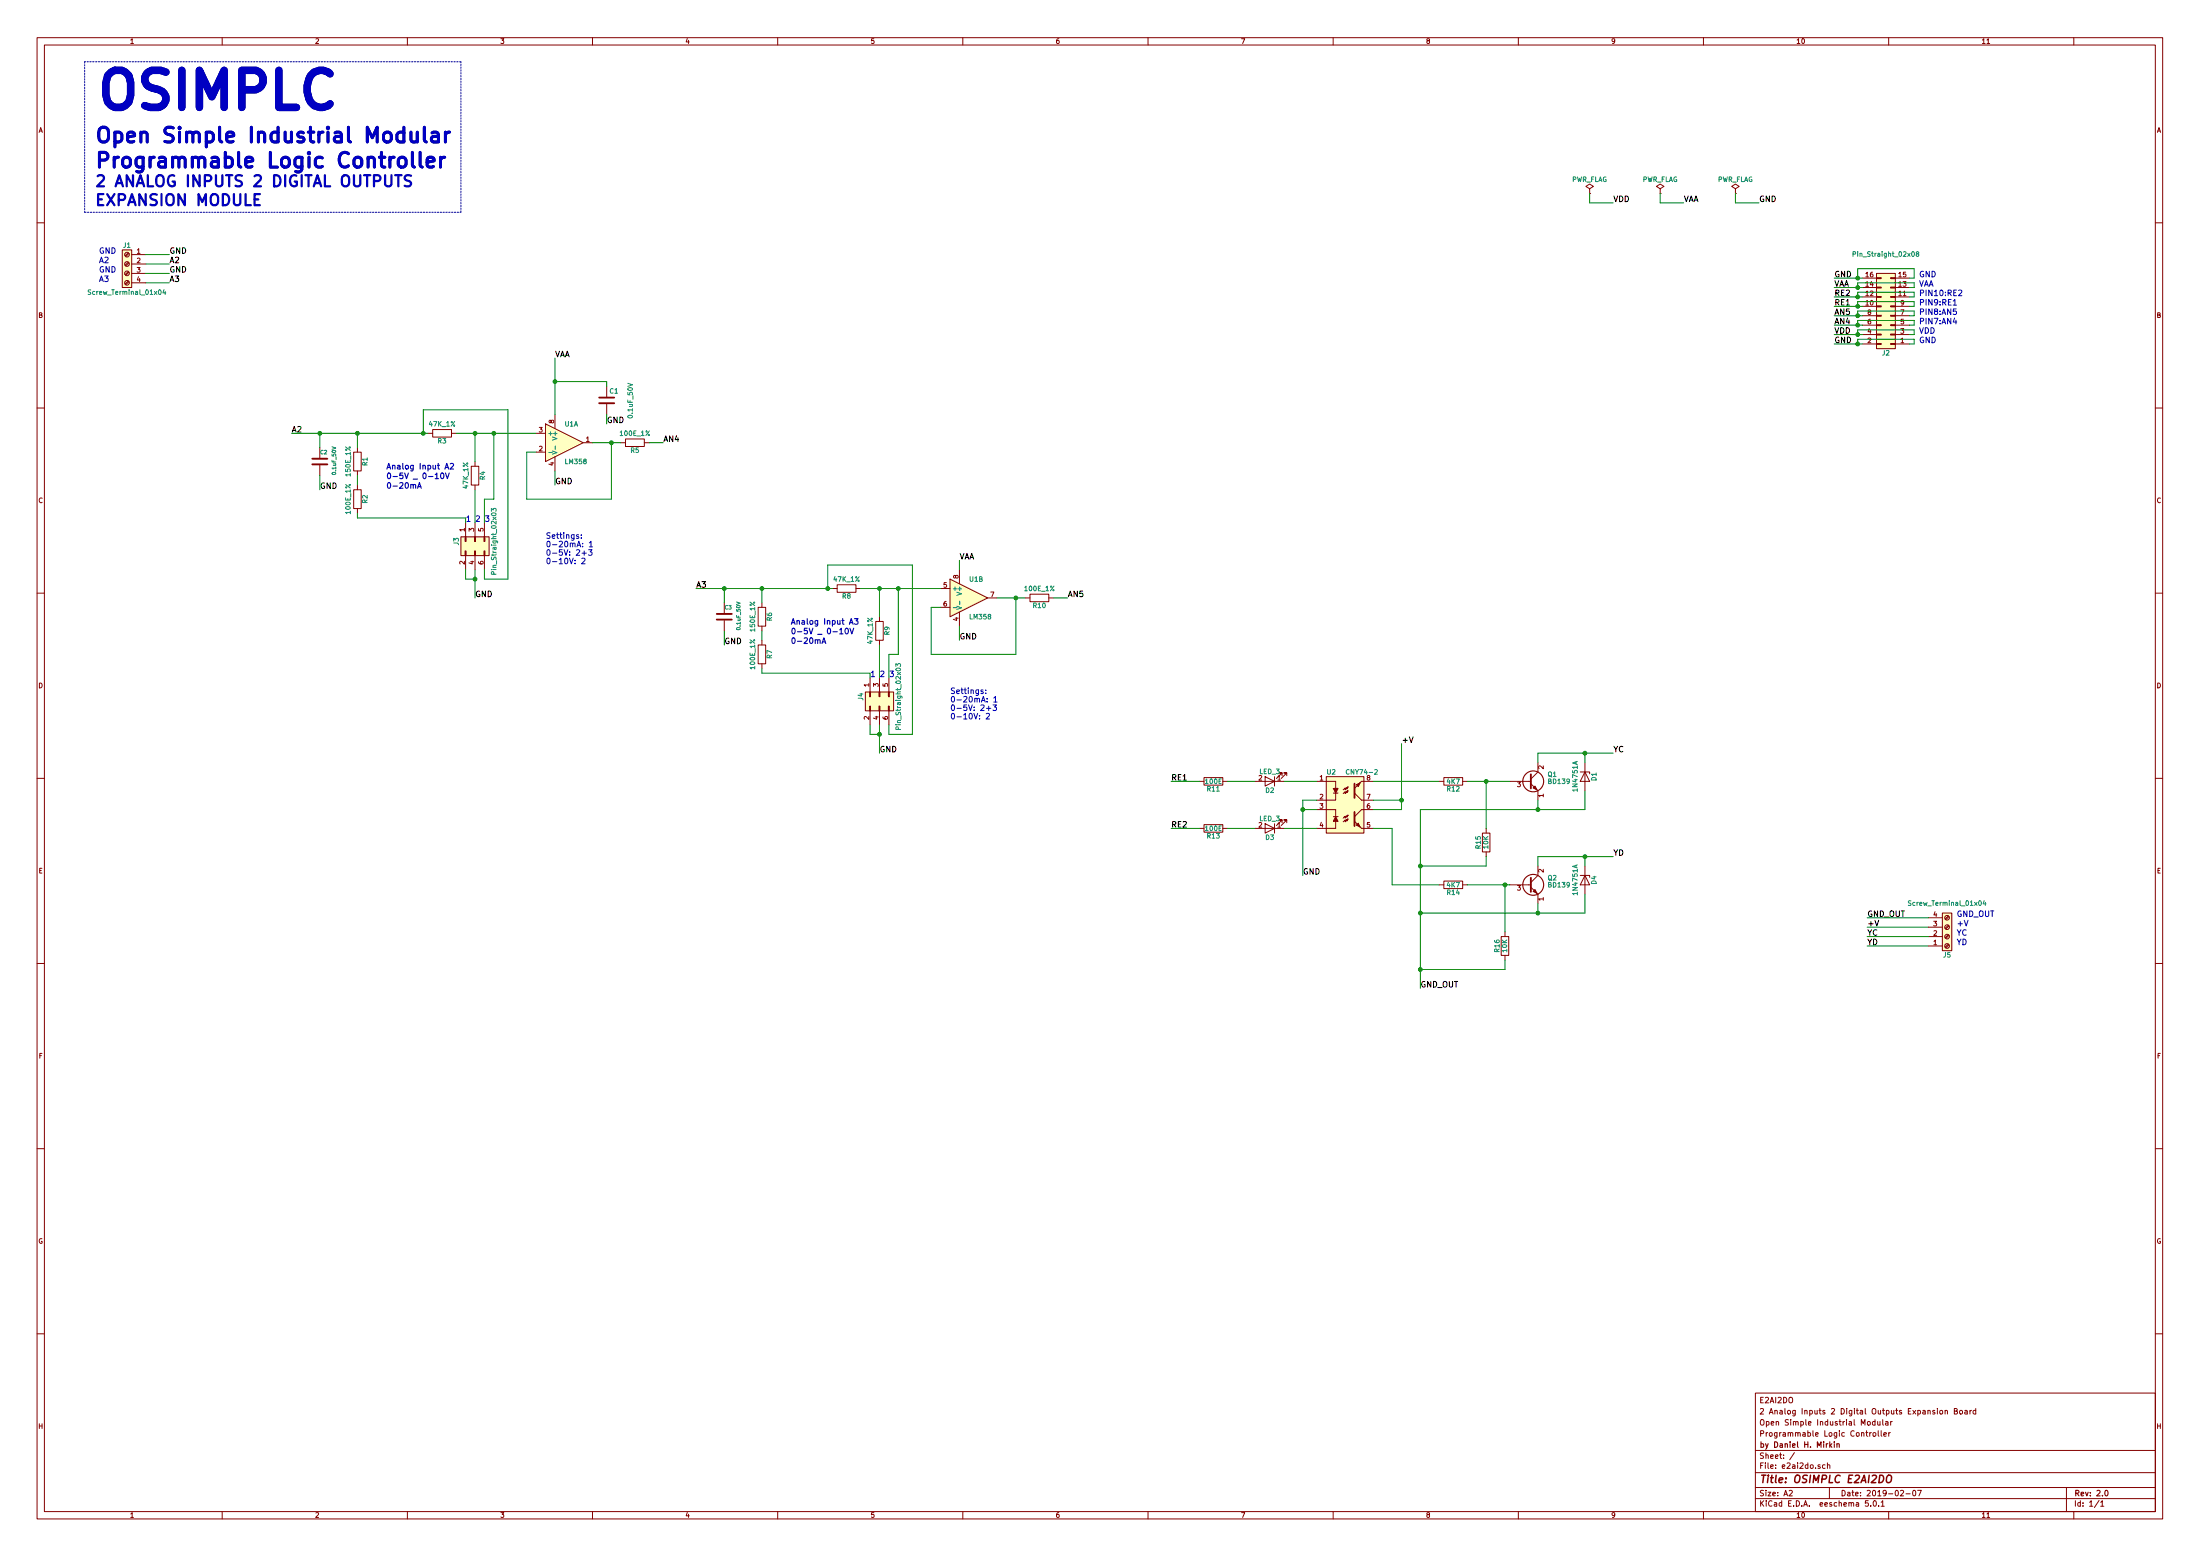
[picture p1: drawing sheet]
<svg xmlns="http://www.w3.org/2000/svg" width="594mm" height="420mm" viewBox="0 0 594 420" stroke-linecap="round" stroke-linejoin="round" font-family="sans-serif">
<g fill="none" stroke="#840000" stroke-width=".27">
<path d="M10 10.2h574v400h-574zM12 12.2h570v396h-570zM60 10.2v2M110 10.2v2M160 10.2v2M210 10.2v2M260 10.2v2M310 10.2v2M360 10.2v2M410 10.2v2M460 10.2v2M510 10.2v2"/>
<path d="M536.5 11.8h.8M560 10.2v2M429.3 51l1-.7-1-.6-1.1 .6 1.1 .7v1.2M429.3 52.2h.1M448.3 51l1-.7-1-.6-1 .6 1 .7v1.2M448.3 52.2h.1M468.6 51l1-.7-1-.6-1 .6 1 .7v1.2M468.6 52.2h.1M10 60.2h2M33 67.5h2.6v10.1h-2.6zM34.6 75.9l-.8 .8M34.6 73.3l-.8 .9"/>
<path d="M34.6 70.8l-.8 .8M34.6 68.2l-.8 .9M34.8 76l-.8 .9M34.8 73.5l-.8 .8M34.8 71l-.8 .8M34.8 68.4l-.8 .9M35.6 68.7h3.8M35.6 71.3h3.8M35.6 73.8h3.8M35.6 76.4h3.8M502.9 77.6h3.8M502.9 75.1h3.8"/>
<path d="M506.7 73.8h5.1v20.3h-5.1zM506.7 75h1.3v.2h-1.3zM506.7 77.5h1.3v.3h-1.3zM510.5 75h1.3v.2h-1.3zM510.5 77.5h1.3v.3h-1.3zM511.8 77.6h3.8M511.8 75.1h3.8M582 60.2h2M502.9 92.9h3.8M502.9 90.3h3.8M502.9 87.8h3.8M502.9 85.3h3.8"/>
<path d="M502.9 82.7h3.8M502.9 80.2h3.8M506.7 80.1h1.3v.2h-1.3zM506.7 82.6h1.3v.2h-1.3zM506.7 85.1h1.3v.3h-1.3zM506.7 87.7h1.3v.2h-1.3zM506.7 90.2h1.3v.3h-1.3zM506.7 92.8h1.3v.2h-1.3zM510.5 80.1h1.3v.2h-1.3zM510.5 82.6h1.3v.2h-1.3zM510.5 85.1h1.3v.3h-1.3zM510.5 87.7h1.3v.2h-1.3z"/>
<path d="M510.5 90.2h1.3v.3h-1.3zM510.5 92.8h1.3v.2h-1.3zM511.8 92.9h3.8M511.8 90.3h3.8M511.8 87.8h3.8M511.8 85.3h3.8M511.8 82.7h3.8M511.8 80.2h3.8M10 110.2h2M115.6 117h1.2M116.8 116h5.1v2h-5.1zM121.9 117h1.3"/>
<path d="M144.8 117h2.5M147.3 114.5l10.2 5-10.2 5.1zM149.9 111.9v3.8M157.5 119.5h2.5M163.8 104.3v2.8M163.8 109.1v2.8M167.6 119.5h1.3M168.9 118.5h5.1v2.1h-5.1zM174 119.5h1.3M582 110.2h2M86.4 120.8v2.8M86.4 125.6v2.8"/>
<path d="M95.5 122.1h2v5.1h-2zM95.5 132.2h2v5.1h-2zM96.5 120.8v1.3M96.5 127.2v1.2M96.5 131v1.2M96.5 137.3v1.3M127.3 125.9h2v5.1h-2zM128.3 124.6v1.3M128.3 131v1.2M144.8 122.1h2.5M149.9 123.4v3.8M124.5 144.9h7.6v5.1h-7.6z"/>
<path d="M125.6 144.9h.3v1.3h-.3zM125.6 148.8h.3v1.2h-.3zM125.7 141.1v3.8M125.7 150v3.8M128.1 144.9h.3v1.3h-.3zM128.1 148.8h.3v1.2h-.3zM128.3 141.1v3.8M128.3 150v3.8M130.7 144.9h.2v1.3h-.2zM130.7 148.8h.2v1.2h-.2zM130.8 141.1v3.8M130.8 150v3.8"/>
<path d="M224.8 158.9h1.3M226.1 157.9h5v2h-5zM231.1 158.9h1.3M254 158.9h2.5M256.5 156.4l10.2 5.1-10.2 5zM259.1 153.8v3.8M10 160.2h2M195.6 162.7v2.8M195.6 167.6v2.7M204.7 164h2.1v5.1h-2.1zM204.7 174.2h2.1v5h-2.1zM205.7 162.7v1.3"/>
<path d="M205.7 169.1v1.2M205.7 172.9v1.3M205.7 179.2v1.3M236.5 167.8h2v5.1h-2zM237.5 166.5v1.3M237.5 172.9v1.3M254 164h2.5M259.1 165.3v3.8M266.7 161.5h2.5M276.9 161.5h1.2M278.1 160.4h5.1v2.1h-5.1zM283.2 161.5h1.3"/>
<path d="M582 160.2h2M233.7 186.9h7.6v5h-7.6zM234.8 186.9h.3v1.2h-.3zM234.8 190.7h.3v1.2h-.3zM234.9 183v3.9M234.9 191.9v3.8M237.4 186.9h.2v1.2h-.2zM237.4 190.7h.2v1.2h-.2zM237.5 183v3.9M237.5 191.9v3.8M239.9 186.9h.3v1.2h-.3zM239.9 190.7h.3v1.2h-.3z"/>
<path d="M240 183v3.9M240 191.9v3.8M10 210.2h2M323.8 211h1.3M325.1 210h5.1v2h-5.1zM330.2 211h1.3M339.1 211h7.6M341.6 209.7l2.6 1.3-2.6 1.3zM344.2 209.7v2.6M346.2 209.5v-.8h-.8h.8l-1.5 1.5M347.5 209.5v-.8h-.8h.8l-1.6 1.5M355.6 211h5.1v1.9"/>
<path d="M355.6 218.6h5.1v1.9M358.1 209.7h10.2v15.3h-10.2zM360 214.2h1.3M360.7 214.2v1.9h-5.1M363.5 212.8l.5-.3-.2 .5zM364 212.5l-.8 .8v-.5l-.5 .5M364 213.5l-.2 .5-.3-.2 .5-.3-.8 .8v-.5l-.5 .5M365.8 214.2l1.9 1.9h3.1M367.7 211h3.1M370.8 218.6h-3.1l-1.9 1.9M388.6 211h1.3M389.9 210h5.1v2h-5.1z"/>
<path d="M395 211h1.2M407.7 211h5.7M413.4 211.6l1.9 1.9v2.6M415.3 205.9v2.5l-1.9 2M426.7 208.4h2.6v.6M428 208.4l1.3 2.6h-2.6zM428 205.9v7.6M582 210.2h2M323.8 223.7h1.3M325.1 222.7h5.1v2h-5.1zM330.2 223.7h1.3M339.1 223.7h7.6"/>
<path d="M341.6 222.4l2.6 1.3-2.6 1.3zM344.2 222.4v2.6M346.2 222.2v-.8h-.8h.8l-1.5 1.5M347.5 222.2v-.8h-.8h.8l-1.6 1.5M360 220.5h1.3M360.7 221.8v1.9h-5.1M363.5 220.4l.5-.3-.2 .5zM364 220.1l-.8 .8v-.5l-.5 .5M364 221.1l-.2 .6-.3-.3 .5-.3-.8 .8v-.5l-.5 .5M367.7 223.7h3.1M388.6 238.9h1.3M389.9 237.9h5.1v2h-5.1z"/>
<path d="M395 238.9h1.2M400.3 225h2v5h-2zM401.3 223.7v1.3M401.3 230v1.3M407.7 238.9h5.7M413.4 239.6l1.9 1.9v2.5M415.3 233.8v2.6l-1.9 1.9M426.7 236.4h2.6v.5M428 236.4l1.3 2.5h-2.6zM428 233.8v7.7M405.4 252.9h2v5.1h-2zM406.4 251.6v1.3"/>
<path d="M406.4 258v1.2M520.7 255.4h3.8M520.7 252.9h3.8M520.7 250.4h3.8M520.7 247.8h3.8M524.5 246.5h2.5v10.2h-2.5zM526.1 247.3l-.9 .8M526.1 249.9l-.9 .8M526.1 252.4l-.9 .8M526.1 254.9l-.9 .9M526.3 247.5l-.9 .8M526.3 250l-.9 .9"/>
<path d="M526.3 252.6l-.9 .8M526.3 255.1l-.9 .8M10 260.2h2M582 260.2h2M10 310.2h2M582 310.2h2M10 360.2h2M474 376.2h108v32h-108zM582 360.2h2M474 397.7h108M474 391.7h108M484.6 392.2l-1.3 2"/>
<path d="M491.5 395.6l-.4-.1-.2 .2 .1 .3 .5 .1v.3h-.6M492.8 395.6l-.4-.1-.3 .3 .1 .6h.6M493.5 395.6h.6v.9M493.5 395v1.5M504.3 384h.7v.7h-.7zM504.9 386.8v1M505.3 386.8l-.4 .3M505.8 387h.7v.7h-.7zM506.3 383.9l-.4-.1-.3 .3 .1 .6 .6 .1M506.3 383.3v1.5M507 383.8l.1 1 .6-.1M507.2 386.3v1.3l.2 .2"/>
<path d="M507.7 383.8v1M508 386.3v1.3l.2 .2M508.4 383.3v1.3l.2 .2M508.7 387.3l.7-.1-.1-.3-.4-.1-.2 .2 .1 .7h.5M509.2 383.9h.6v.9M509.8 384.2l-.7 .3 .2 .3h.5M510 386.8v1M510.5 386.8l-.5 .3M510.5 383.8v1M511 383.8l-.5 .3M523.2 380.3v.2M523.2 380.8v1"/>
<path d="M523.9 381h.6v.7h-.6zM525.2 381l.6-.1 .1 .9M525.2 380.8v1M527.7 381l.7-.1v-.4l-.7-.2v1.5h.6l.3-.5-.4-.3M529.2 381h.7v.7h-.7zM530.6 380.9h.6v.9M531.2 381.2l-.7 .3 .2 .3h.5M532 380.8v1M532.4 380.8l-.4 .3M533.5 380.9l-.4-.1-.3 .3 .1 .6 .6 .1M533.5 380.3v1.5M60 408.2v2"/>
<path d="M110 408.2v2M160 408.2v2M210 408.2v2M260 408.2v2M310 408.2v2M360 408.2v2M410 408.2v2M460 408.2v2M474 404.7h108M474 401.7h108M483.1 402.6l.6-.2 .3 .5-.9 1h.9M494 401.7v3"/>
<path d="M504.5 405.2h-.7l-.1 .7h.7l.1 .7h-.8M505.2 406.6v.1M506 405.4l.2-.2a.8 .8 0 0 1 .5 .8 .8 .8 0 0 1-.5 .7l-.4-.5zM507.3 406.6v.1M508 405.7l.4-.5v1.5M508 406.7h.8M510 408.2v2M513.2 402.6l.6-.2 .2 .5-.9 1h.9M514.7 403.4h1.1M516.6 402.6l.2-.2a.81 .81 0 0 1 .5 .8 .81 .81 0 0 1-.5 .7l-.3-.5zM517.8 402.4h1l-.6 1.5M536.5 409.7h.8"/>
<path d="M558 401.7v6.5M560 408.2v2M566.8 405.1l-1.2 2M567.3 405.7l.4-.5v1.5M567.3 406.7h.8"/>
<circle cx="34.3" cy="73.8" r=".63"/>
<circle cx="34.3" cy="68.7" r=".63"/>
<circle cx="34.3" cy="71.3" r=".63"/>
<circle cx="34.3" cy="76.4" r=".63"/>
<circle cx="525.8" cy="247.8" r=".63"/>
<circle cx="525.8" cy="255.4" r=".63"/>
<circle cx="525.8" cy="250.4" r=".63"/>
<circle cx="525.8" cy="252.9" r=".63"/>
</g>
<g fill="none" stroke="#840000" stroke-width=".3">
<path d="M494.2 390.3l.5 .5M494.7 389.8l-.6 .6M495.3 389.3v.2M495.3 389.8v1M496 390l.6-.1 .1 .9M496 389.8v1M568.5 402.6l.2-.2a.8 .8 0 0 1 .6 .8 .8 .8 0 0 1-.6 .7l-.3-.5z"/>
<circle cx="414" cy="211" r="2.82"/>
<circle cx="414" cy="238.9" r="2.82"/>
</g>
<path d="M509.6 398.6a.66 .66 0 0 1 1.1 0 1.4 1.4 0 0 1-.6 1.7l-.5-.1a1.49 1.49 0 0 1 0-1.6z" fill="none" stroke="#840000" stroke-width=".41"/>
<path d="M111 35.7v2.1l.2 .4a1.09 1.09 0 0 0 1.5-.2M112.7 35.7v2.6M114.6 34.4v3.4l.5 .5M116.7 35.9l.3-.2 1.2 .2 .2 .4v2M118.4 36.6l-1.4 .2a.79 .79 0 0 0-.5 .8 .79 .79 0 0 0 .5 .7l1.4-.1M120.3 35.7v2.6M121.4 35.7a1.05 1.05 0 0 0-1.1 .7M111.4 41.1v3.5l.1 .3 .4 .2M113.4 41.1v3.5l.6 .5M115.3 43.8l1.9-.4-.2-.7-1.1-.2-.6 .5v1.6l.2 .3 .4 .2 1.1-.2M118.9 42.5v2.6M120.1 42.5a1.05 1.05 0 0 0-1.2 .7" fill="none" stroke="#0000c2" stroke-width=".79"/>
<path d="M161.8 108.9h4.1M161.8 107.4h4.1M84.3 125.4h4.1M84.3 123.9h4.1M193.5 167.3h4.1M193.5 165.8h4.1M365.8 219.2v3.9M365.8 211.6v3.8" fill="none" stroke="#840000" stroke-width=".51"/>
<g fill="none" stroke="#0000c2" stroke-width=".3">
<path d="M112.8 131.8l.5-1.5 .5 1.5M112.9 131.4h.7M117.5 128.2l.5-.5v1.6M117.5 129.3h.9M119.1 127.9l.3-.2a.81 .81 0 0 1 .5 .8 .81 .81 0 0 1-.5 .8l-.4-.6zM120.1 126.7l.5-1.6 .6 1.6M120.3 127.7l.5 1.6 .5-1.6M121.6 125.3l.6-.2 .3 .5-1 1.1h1M222 173.8l.5-1.6 .5 1.6M222.1 173.3h.7M226.7 170.1l.5-.5v1.6M226.7 171.2h.9"/>
<path d="M228.3 169.8l.3-.2a.81 .81 0 0 1 .5 .8 .81 .81 0 0 1-.5 .8l-.4-.6zM229.4 168.6l.5-1.6 .5 1.6M229.5 169.6l.5 1.6 .5-1.6M230.7 167h1l-.5 .6 .4 .2v.6l-.2 .2-.7-.2"/>
</g>
<g fill="none" stroke="#0000c2" stroke-width=".27">
<path d="M528.9 78.5l.6-.2 .3 .5-1 1h1M527.4 82.4h.9M527.8 85.9l-.4 1.1h1M528.2 83.4h-.7l-.1 .7 .8-.1v.8l-.2 .1-.6-.1M156.2 144.4h-.3l-.2 .2v.2l.5 .1v.4h-.5M157 145.2v.2M157 144.4v.2M157.1 150.8l.6-.1 .3 .4-1 1.1h1M157.2 149.4h1.1M157.8 148.8v1.2M158.9 148.4h1l-.5 .6 .4 .1v.7l-.2 .2-.7-.2M159.1 146.6l.5-.5v1.6"/>
<path d="M159.1 147.7h.9M265.5 186.4l-.4-.1-.2 .2v.2l.6 .2v.3h-.6M266.2 187.1v.2M266.2 186.4v.1M266.3 192.8l.6-.2 .3 .5-.9 1h.9M266.4 191.3h1.2M267 190.7v1.2M268.1 190.3h1l-.5 .6 .4 .2v.6l-.2 .2-.7-.2M268.4 188.5l.4-.4v1.5M268.4 189.6h.8"/>
</g>
<path d="M107.6 47.3v3M111 47.5l-1.1-.2a.72 .72 0 0 0-.6 .7 .72 .72 0 0 0 .6 .7 1.01 1.01 0 0 1 1.1 1l-.6 .6-1.1-.1" fill="none" stroke="#0000c2" stroke-width=".61"/>
<g fill="#ffffc2" stroke="#ffffc2" stroke-width=".27">
<path d="M124.5 144.9h7.6v5.1h-7.6z"/>
<path d="M233.7 186.9h7.6v5h-7.6z"/>
<path d="M506.7 73.8h5.1v20.3h-5.1z"/>
<path d="M147.3 114.5l10.2 5-10.2 5.1z"/>
<path d="M256.5 156.4l10.2 5.1-10.2 5z"/>
<path d="M33 67.5h2.6v10.1h-2.6z"/>
<path d="M524.5 246.5h2.5v10.2h-2.5z"/>
<path d="M358.1 209.7h10.2v15.3h-10.2z"/>
</g>
<g fill="none" stroke="#008484" stroke-width=".27">
<path d="M24.5 78.3h-.6v.4a.5 .5 0 0 1 .4 .2 .5 .5 0 0 1 .1 .6h-.6M44.3 78.2l-.3 .9h.8M44.6 78.7v.8M500.4 68.6h.6v-.5l-.6-.1v1.2M517.7 68.5l-.3-.3 .5-.2 .3 .2-.1 .2-.7 .3 .3 .5 .5-.2-.3-.5M132.7 138.1v-.8l.5 .4 .1-.3 .4-.1 .3 .2-.2 .6M148.2 122.2h1M149.1 121.8l1.3 .4-1.3 .4M149.9 120.4v1M133.3 155.1l-.1-.7h-.4l-.1 .7h1.3M241.9 180v-.8l.5 .4 .1-.3 .5-.1 .2 .2-.1 .6M257.4 164.1h1"/>
<path d="M258.4 163.7l1.2 .4-1.2 .5M259.2 162.3v1M242.6 197l-.1-.7h-.5l-.1 .7h1.3M364.3 207.9a.56 .56 0 0 0-.8 .5 .56 .56 0 0 0 .8 .5M371.2 207.9l.5-.1 .2 .3-.8 1h.8M516 243.3h-.6v.4a.5 .5 0 0 1 .5 .2 .5 .5 0 0 1 0 .5h-.6M535.8 243.2l-.3 .9h.8M536.1 243.7v.8"/>
</g>
<g fill="#840000" stroke="#840000" stroke-width=".27">
<path d="M365.8 221.8l1.9 1.9z"/>
<path d="M367.7 211l-1.9 1.9z"/>
<path d="M360.7 220.5l.6 1.3h-1.3z"/>
<path d="M360 212.9h1.3l-.6 1.3z"/>
<path d="M366.3 222.8l.5-.5 .5 1z"/>
<path d="M366.3 211.9l1-.5-.5 1z"/>
<path d="M414 212.8l.5-.5 .5 1z"/>
<path d="M414 240.7l.5-.5 .5 1z"/>
</g>
<g fill="#840000" stroke="#840000" stroke-width=".51">
<path d="M413.4 209.1v3.8z"/>
<path d="M413.4 237v3.8z"/>
</g>
<path d="M22.9 16.7v40.6M124.5 16.7h-101.6M22.9 57.3h101.6M124.5 57.3v-40.6" fill="none" stroke="#0000c2" stroke-width=".27" stroke-dasharray=".4 .4"/>
<g fill="none" stroke="#008400" stroke-width=".27">
<path d="M429.3 52.2v2.6h6.3M448.3 52.2v2.6h6.4M468.6 52.2v2.6h6.4M39.4 76.4h6.3M39.4 68.7h6.3M39.4 71.3h6.3M39.4 73.8h6.3M495.3 77.6h7.6M495.3 75.1h7.6M501.6 75.1v-2.5h15.3v2.5h-1.3M501.6 77.6v-1.2h15.3v1.2h-1.3M149.9 96.7v15.2"/>
<path d="M495.3 92.9h7.6M495.3 90.3h7.6M495.3 87.8h7.6M495.3 85.3h7.6M495.3 82.7h7.6M495.3 80.2h7.6M501.6 92.9v-1.3h15.3v1.3h-1.3M501.6 80.2v-1.3h15.3v1.3h-1.3M501.6 82.7v-1.3h15.3v1.3h-1.3M501.6 85.3v-1.3h15.3v1.3h-1.3M501.6 87.8v-1.3h15.3v1.3h-1.3M501.6 90.3v-1.2h15.3v1.2h-1.3"/>
<path d="M78.7 117h36.9M86.4 117v3.8M96.5 117v3.8M114.3 117v-6.3h22.9v45.7h-6.4v-2.6M123.2 117h21.6M128.3 117v7.6M133.3 117v17.8h-2.5v6.3M149.9 103h13.9v1.3M160 119.5h7.6M165.1 119.5v15.3h-22.9v-12.7h2.6M175.3 119.5h3.8M86.4 128.4v3.8"/>
<path d="M96.5 128.4v2.6M96.5 138.6v1.3h29.2M128.3 132.2v8.9M149.9 127.2v3.8M125.7 153.8v2.6h2.6M128.3 153.8v7.7M188 158.9h36.8M195.6 158.9v3.8M205.7 158.9v3.8M223.5 158.9v-6.3h22.9v45.7h-6.4v-2.6M232.4 158.9h21.6M237.5 158.9v7.6"/>
<path d="M242.6 158.9v17.8h-2.6v6.3M259.1 151.3v2.5M195.6 170.3v3.9M205.7 170.3v2.6M237.5 174.2v8.8M259.1 169.1v3.8M269.2 161.5h7.7M274.3 161.5v15.2h-22.8v-12.7h2.5M284.5 161.5h3.8M205.7 180.5v1.3h29.2M234.9 195.7v2.6h2.6M237.5 195.7v7.7"/>
<path d="M316.2 211h7.6M331.5 211h7.6M346.7 211h8.9M351.8 218.6h3.8M355.6 216.1h-3.8v20.3M370.8 211h17.8M370.8 216.1h7.7M378.5 200.8v17.8h-7.7M396.2 211h11.5M401.3 211v12.7M415.3 216.1v2.5M428 213.5v5.1h-44.5v48.3"/>
<path d="M428 203.4v2.5M435.6 203.4h-20.3v2.5M316.2 223.7h7.6M331.5 223.7h7.6M346.7 223.7h8.9M370.8 223.7h5.1v15.2h12.7M396.2 238.9h11.5M401.3 231.3v2.5h-17.8M406.4 238.9v12.7M428 231.3v2.5M435.6 231.3h-20.3v2.5M406.4 259.2v2.6h-22.9"/>
<path d="M415.3 244v2.5M428 241.5v5h-44.5M504.2 247.8h16.5M504.2 250.4h16.5M504.2 252.9h16.5M504.2 255.4h16.5"/>
</g>
<g fill="#008400" stroke="#008400" stroke-width=".27">
<circle cx="165.1" cy="119.5" r=".51"/>
<circle cx="86.4" cy="117" r=".51"/>
<circle cx="96.5" cy="117" r=".51"/>
<circle cx="128.3" cy="117" r=".51"/>
<circle cx="114.3" cy="117" r=".51"/>
<circle cx="133.3" cy="117" r=".51"/>
<circle cx="128.3" cy="156.4" r=".51"/>
<circle cx="149.9" cy="103" r=".51"/>
<circle cx="274.3" cy="161.5" r=".51"/>
<circle cx="195.6" cy="158.9" r=".51"/>
<circle cx="205.7" cy="158.9" r=".51"/>
<circle cx="237.5" cy="158.9" r=".51"/>
<circle cx="223.5" cy="158.9" r=".51"/>
<circle cx="242.6" cy="158.9" r=".51"/>
<circle cx="237.5" cy="198.3" r=".51"/>
<circle cx="501.6" cy="75.1" r=".51"/>
<circle cx="501.6" cy="77.6" r=".51"/>
<circle cx="501.6" cy="80.2" r=".51"/>
<circle cx="501.6" cy="82.7" r=".51"/>
<circle cx="501.6" cy="85.3" r=".51"/>
<circle cx="501.6" cy="87.8" r=".51"/>
<circle cx="501.6" cy="90.3" r=".51"/>
<circle cx="501.6" cy="92.9" r=".51"/>
<circle cx="351.8" cy="218.6" r=".51"/>
<circle cx="428" cy="203.4" r=".51"/>
<circle cx="428" cy="231.3" r=".51"/>
<circle cx="415.3" cy="218.6" r=".51"/>
<circle cx="415.3" cy="246.5" r=".51"/>
<circle cx="383.5" cy="246.5" r=".51"/>
<circle cx="378.5" cy="216.1" r=".51"/>
<circle cx="401.3" cy="211" r=".51"/>
<circle cx="383.5" cy="233.8" r=".51"/>
<circle cx="406.4" cy="238.9" r=".51"/>
<circle cx="383.5" cy="261.8" r=".51"/>
</g>
<text font-size="13.9" fill="#0000c2" x="25.4" y="29.5">OSIMPLC</text>
<g font-size="5.6" fill="#0000c2">
<text x="25.4" y="38.5">Open Simple Industrial Modular</text>
<text x="25.4" y="45.3">Programmable Logic Controller</text>
</g>
<g font-size="4.2" fill="#0000c2">
<text x="25.4" y="50.5">2 ANALOG INPUTS 2 DIGITAL OUTPUTS</text>
<text x="25.4" y="55.6">EXPANSION MODULE</text>
</g>
<text font-size="2.8" fill="#840000" x="475" y="400.4">Title: OSIMPLC E2AI2DO</text>
<g font-size="2.1">
<text x="435.6" y="54.5">VDD</text>
<text x="454.7" y="54.5">VAA</text>
<text x="475" y="54.5">GND</text>
<text x="45.7" y="71">A2</text>
<text x="45.7" y="68.5">GND</text>
<text x="45.7" y="76.1">A3</text>
<text x="45.7" y="73.6">GND</text>
<text x="495.3" y="77.4">VAA</text>
<text x="495.3" y="74.8">GND</text>
<text x="495.3" y="82.5">RE1</text>
<text x="495.3" y="79.9">RE2</text>
<text x="495.3" y="87.5">AN4</text>
<text x="495.3" y="85">AN5</text>
<text x="495.3" y="90.1">VDD</text>
<text x="495.3" y="92.6">GND</text>
<text x="149.9" y="96.4">VAA</text>
<text x="78.7" y="116.8">A2</text>
<text x="179.1" y="119.3">AN4</text>
<text x="86.4" y="132">GND</text>
<text x="149.9" y="130.7">GND</text>
<text x="259.1" y="151">VAA</text>
<text x="128.3" y="161.2">GND</text>
<text x="188" y="158.7">A3</text>
<text x="288.3" y="161.2">AN5</text>
<text x="195.6" y="173.9">GND</text>
<text x="259.1" y="172.6">GND</text>
<text x="237.5" y="203.1">GND</text>
<text x="378.5" y="200.6">+V</text>
<text x="435.6" y="203.1">YC</text>
<text x="316.2" y="210.7">RE1</text>
<text x="316.2" y="223.4">RE2</text>
<text x="435.6" y="231.1">YD</text>
<text x="351.8" y="236.1">GND</text>
<text x="504.2" y="247.6">GND_OUT</text>
<text x="504.2" y="250.1">+V</text>
<text x="504.2" y="252.6">YC</text>
<text x="504.2" y="255.2">YD</text>
<text x="383.5" y="266.6">GND_OUT</text>
</g>
<g font-size="2.1" fill="#0000c2">
<text x="26.7" y="68.5">GND</text>
<text x="26.7" y="71">A2</text>
<text x="26.7" y="73.6">GND</text>
<text x="26.7" y="76.1">A3</text>
<text x="518.2" y="74.8">GND</text>
<text x="518.2" y="77.4">VAA</text>
<text x="518.2" y="82.5">PIN9:RE1</text>
<text x="518.2" y="79.9">PIN10:RE2</text>
<text x="518.2" y="87.5">PIN7:AN4</text>
<text x="518.2" y="85">PIN8:AN5</text>
<text x="518.2" y="92.6">GND</text>
<text x="518.2" y="90.1">VDD</text>
<text x="104.1" y="126.7">Analog Input A2</text>
<text x="104.1" y="129.3">0-5V _ 0-10V</text>
<text x="104.1" y="131.9">0-20mA</text>
<text x="128.3" y="140.9">2</text>
<text x="130.8" y="140.9">3</text>
<text x="147.3" y="145.5">Settings:</text>
<text x="147.3" y="147.7">0-20mA: 1</text>
<text x="147.3" y="150">0-5V: 2+3</text>
<text x="147.3" y="152.3">0-10V: 2</text>
<text x="213.4" y="168.6">Analog Input A3</text>
<text x="213.4" y="171.2">0-5V _ 0-10V</text>
<text x="213.4" y="173.8">0-20mA</text>
<text x="237.5" y="182.8">2</text>
<text x="240" y="182.8">3</text>
<text x="256.5" y="187.4">Settings:</text>
<text x="256.5" y="189.7">0-20mA: 1</text>
<text x="256.5" y="191.9">0-5V: 2+3</text>
<text x="256.5" y="194.2">0-10V: 2</text>
<text x="528.3" y="247.6">GND_OUT</text>
<text x="528.3" y="250.1">+V</text>
<text x="528.3" y="252.6">YC</text>
<text x="528.3" y="255.2">YD</text>
</g>
<g font-size="2.1" fill="#008400">
<text x="163.8" y="114.2">GND</text>
<text x="125.7" y="140.9">1</text>
<text x="234.9" y="182.8">1</text>
</g>
<g font-size="2.1" fill="#840000">
<text x="475" y="381.9">2 Analog Inputs 2 Digital Outputs Expansion Board</text>
<text x="475" y="378.9">E2AI2DO</text>
<text x="475" y="387.9">Programmable Logic Controller</text>
<text x="475" y="384.9">Open Simple Industrial Modular</text>
<text x="475" y="393.9">Sheet: /</text>
<text x="475" y="390.9">by Daniel H. Mirkin</text>
<text x="475" y="396.6">File: e2ai2do.sch</text>
<text x="475" y="406.8">KiCad E.D.A. eeschema 5.0.1</text>
<text x="475" y="404">Size: A2</text>
<text x="497" y="404">Date: 2019-02-07</text>
<text x="560" y="404">Rev: 2.0</text>
<text x="560" y="406.8">Id: 1/1</text>
</g>
<g font-size="1.8" fill="#840000">
<text x="35" y="11.8">1</text>
<text x="85" y="11.8">2</text>
<text x="135" y="11.8">3</text>
<text x="185" y="11.8">4</text>
<text x="235" y="11.8">5</text>
<text x="285" y="11.8">6</text>
<text x="335" y="11.8">7</text>
<text x="385" y="11.8">8</text>
<text x="435" y="11.8">9</text>
<text x="485" y="11.8">10</text>
<text x="535" y="11.8">11</text>
<text x="10.4" y="35.8">A</text>
<text x="582.4" y="35.8">A</text>
<text x="37" y="68.5">1</text>
<text x="37" y="71">2</text>
<text x="37" y="73.6">3</text>
<text x="37" y="76.1">4</text>
<text x="503.9" y="77.4">14</text>
<text x="503.9" y="74.8">16</text>
<text x="512.7" y="77.4">13</text>
<text x="512.7" y="74.8">15</text>
<text x="503.9" y="82.5">10</text>
<text x="503.9" y="79.9">12</text>
<text x="512.7" y="79.9">11</text>
<text x="513.2" y="82.5">9</text>
<text x="10.4" y="85.8">B</text>
<text x="504.3" y="87.5">6</text>
<text x="504.3" y="85">8</text>
<text x="513.2" y="87.5">5</text>
<text x="513.2" y="85">7</text>
<text x="582.4" y="85.8">B</text>
<text x="504.3" y="92.6">2</text>
<text x="504.3" y="90.1">4</text>
<text x="513.2" y="92.6">1</text>
<text x="513.2" y="90.1">3</text>
<text x="145.6" y="116.8">3</text>
<text x="149.6" y="114.3" transform="rotate(-90 149.6 114.3)">8</text>
<text x="158.3" y="119.3">1</text>
<text x="145.6" y="121.8">2</text>
<text x="149.6" y="125.7" transform="rotate(-90 149.6 125.7)">4</text>
<text x="10.4" y="135.8">C</text>
<text x="582.4" y="135.8">C</text>
<text x="125.5" y="143.5" transform="rotate(-90 125.5 143.5)">1</text>
<text x="128" y="143.5" transform="rotate(-90 128 143.5)">3</text>
<text x="130.6" y="143.5" transform="rotate(-90 130.6 143.5)">5</text>
<text x="125.5" y="152.4" transform="rotate(-90 125.5 152.4)">2</text>
<text x="128" y="152.4" transform="rotate(-90 128 152.4)">4</text>
<text x="130.6" y="152.4" transform="rotate(-90 130.6 152.4)">6</text>
<text x="254.8" y="158.7">5</text>
<text x="258.8" y="156.2" transform="rotate(-90 258.8 156.2)">8</text>
<text x="267.5" y="161.2">7</text>
<text x="254.8" y="163.7">6</text>
<text x="258.8" y="167.7" transform="rotate(-90 258.8 167.7)">4</text>
<text x="10.4" y="185.8">D</text>
<text x="234.7" y="185.4" transform="rotate(-90 234.7 185.4)">1</text>
<text x="237.2" y="185.4" transform="rotate(-90 237.2 185.4)">3</text>
<text x="239.8" y="185.4" transform="rotate(-90 239.8 185.4)">5</text>
<text x="582.4" y="185.8">D</text>
<text x="234.7" y="194.3" transform="rotate(-90 234.7 194.3)">2</text>
<text x="237.2" y="194.3" transform="rotate(-90 237.2 194.3)">4</text>
<text x="239.8" y="194.3" transform="rotate(-90 239.8 194.3)">6</text>
<text x="416.8" y="207.7" transform="rotate(-90 416.8 207.7)">2</text>
<text x="339.9" y="210.7">2</text>
<text x="345" y="210.7">1</text>
<text x="356.4" y="210.7">1</text>
<text x="356.4" y="215.8">2</text>
<text x="369.1" y="215.8">7</text>
<text x="369.1" y="210.7">8</text>
<text x="409.7" y="212.5">3</text>
<text x="416.8" y="215.3" transform="rotate(-90 416.8 215.3)">1</text>
<text x="356.4" y="218.4">3</text>
<text x="369.1" y="218.4">6</text>
<text x="339.9" y="223.4">2</text>
<text x="345" y="223.4">1</text>
<text x="356.4" y="223.4">4</text>
<text x="369.1" y="223.4">5</text>
<text x="10.4" y="235.8">E</text>
<text x="416.8" y="235.6" transform="rotate(-90 416.8 235.6)">2</text>
<text x="582.4" y="235.8">E</text>
<text x="409.7" y="240.5">3</text>
<text x="416.8" y="243.2" transform="rotate(-90 416.8 243.2)">1</text>
<text x="522.1" y="250.1">3</text>
<text x="522.1" y="247.6">4</text>
<text x="522.1" y="255.2">1</text>
<text x="522.1" y="252.6">2</text>
<text x="10.5" y="285.8">F</text>
<text x="582.5" y="285.8">F</text>
<text x="10.3" y="335.8">G</text>
<text x="582.3" y="335.8">G</text>
<text x="10.4" y="385.8">H</text>
<text x="582.4" y="385.8">H</text>
<text x="35" y="409.8">1</text>
<text x="85" y="409.8">2</text>
<text x="135" y="409.8">3</text>
<text x="185" y="409.8">4</text>
<text x="235" y="409.8">5</text>
<text x="285" y="409.8">6</text>
<text x="335" y="409.8">7</text>
<text x="385" y="409.8">8</text>
<text x="435" y="409.8">9</text>
<text x="485" y="409.8">10</text>
<text x="535" y="409.8">11</text>
</g>
<g font-size="1.8" fill="#008484">
<text x="424.3" y="49.1">PWR_FLAG</text>
<text x="443.4" y="49.1">PWR_FLAG</text>
<text x="463.7" y="49.1">PWR_FLAG</text>
<text x="33.3" y="66.9">J1</text>
<text x="501.1" y="69.3">Pin_Straight_02x08</text>
<text x="24.5" y="79.6">Screw_Terminal_01x04</text>
<text x="508.3" y="96">J2</text>
<text x="164.7" y="106.3">C1</text>
<text x="170.9" y="112.6" transform="rotate(-90 170.9 112.6)">0.1uF_50V</text>
<text x="116" y="115.2">47K_1%</text>
<text x="118.3" y="119.7">R3</text>
<text x="147.8" y="117.6">+</text>
<text x="150.5" y="118.5" transform="rotate(-90 150.5 118.5)">V+</text>
<text x="152.5" y="115.2">U1A</text>
<text x="167.6" y="117.7">100E_1%</text>
<text x="99.2" y="125.7" transform="rotate(-90 99.2 125.7)">R1</text>
<text x="152.8" y="125.3">LM358</text>
<text x="170.3" y="122.3">R5</text>
<text x="94.7" y="128.5" transform="rotate(-90 94.7 128.5)">150E_1%</text>
<text x="126.4" y="131.8" transform="rotate(-90 126.4 131.8)">47K_1%</text>
<text x="131" y="129.6" transform="rotate(-90 131 129.6)">R4</text>
<text x="99.2" y="135.9" transform="rotate(-90 99.2 135.9)">R2</text>
<text x="94.7" y="138.6" transform="rotate(-90 94.7 138.6)">100E_1%</text>
<text x="123.9" y="147.2" transform="rotate(-90 123.9 147.2)">J3</text>
<text x="134" y="154.4" transform="rotate(-90 134 154.4)">Pin_Straight_02x03</text>
<text x="225.2" y="157.1">47K_1%</text>
<text x="227.5" y="161.6">R8</text>
<text x="257" y="159.6">+</text>
<text x="259.7" y="160.4" transform="rotate(-90 259.7 160.4)">V+</text>
<text x="261.8" y="157.1">U1B</text>
<text x="276.8" y="159.6">100E_1%</text>
<text x="208.5" y="167.7" transform="rotate(-90 208.5 167.7)">R6</text>
<text x="262" y="167.2">LM358</text>
<text x="279" y="164.2">R10</text>
<text x="203.9" y="170.4" transform="rotate(-90 203.9 170.4)">150E_1%</text>
<text x="235.6" y="173.7" transform="rotate(-90 235.6 173.7)">47K_1%</text>
<text x="240.2" y="171.5" transform="rotate(-90 240.2 171.5)">R9</text>
<text x="208.5" y="177.8" transform="rotate(-90 208.5 177.8)">R7</text>
<text x="203.9" y="180.5" transform="rotate(-90 203.9 180.5)">100E_1%</text>
<text x="233.1" y="189.1" transform="rotate(-90 233.1 189.1)">J4</text>
<text x="243.3" y="196.3" transform="rotate(-90 243.3 196.3)">Pin_Straight_02x03</text>
<text x="340.1" y="209">LED_3</text>
<text x="358.4" y="209.1">U2</text>
<text x="364.1" y="209.1">CNY74-2</text>
<text x="418" y="209.8">Q1</text>
<text x="325.6" y="211.7">100E</text>
<text x="326" y="213.7">R11</text>
<text x="341.8" y="214.1">D2</text>
<text x="390.8" y="213.7">R12</text>
<text x="390.8" y="211.7">4K7</text>
<text x="418.2" y="211.7">BD139</text>
<text x="426" y="213.5" transform="rotate(-90 426 213.5)">1N4751A</text>
<text x="431.1" y="210.8" transform="rotate(-90 431.1 210.8)">D1</text>
<text x="340.1" y="221.7">LED_3</text>
<text x="325.6" y="224.4">100E</text>
<text x="326" y="226.4">R13</text>
<text x="341.8" y="226.8">D3</text>
<text x="399.8" y="229.1" transform="rotate(-90 399.8 229.1)">R15</text>
<text x="401.9" y="229.1" transform="rotate(-90 401.9 229.1)">10K</text>
<text x="390.8" y="239.6">4K7</text>
<text x="418" y="237.7">Q2</text>
<text x="418.2" y="239.6">BD139</text>
<text x="431.1" y="238.8" transform="rotate(-90 431.1 238.8)">D4</text>
<text x="390.8" y="241.6">R14</text>
<text x="426" y="241.4" transform="rotate(-90 426 241.4)">1N4751A</text>
<text x="516.1" y="244.6">Screw_Terminal_01x04</text>
<text x="404.9" y="257.1" transform="rotate(-90 404.9 257.1)">R16</text>
<text x="407" y="257.1" transform="rotate(-90 407 257.1)">10K</text>
<text x="524.8" y="258.5">J5</text>
</g>
<g font-size="1.4" fill="#008484">
<text x="86.5" y="122.6">C2</text>
<text x="90.7" y="128" transform="rotate(-90 90.7 128)">0.1uF_50V</text>
<text x="195.8" y="164.6">C3</text>
<text x="199.9" y="169.9" transform="rotate(-90 199.9 169.9)">0.1uF_50V</text>
</g>
</svg>
